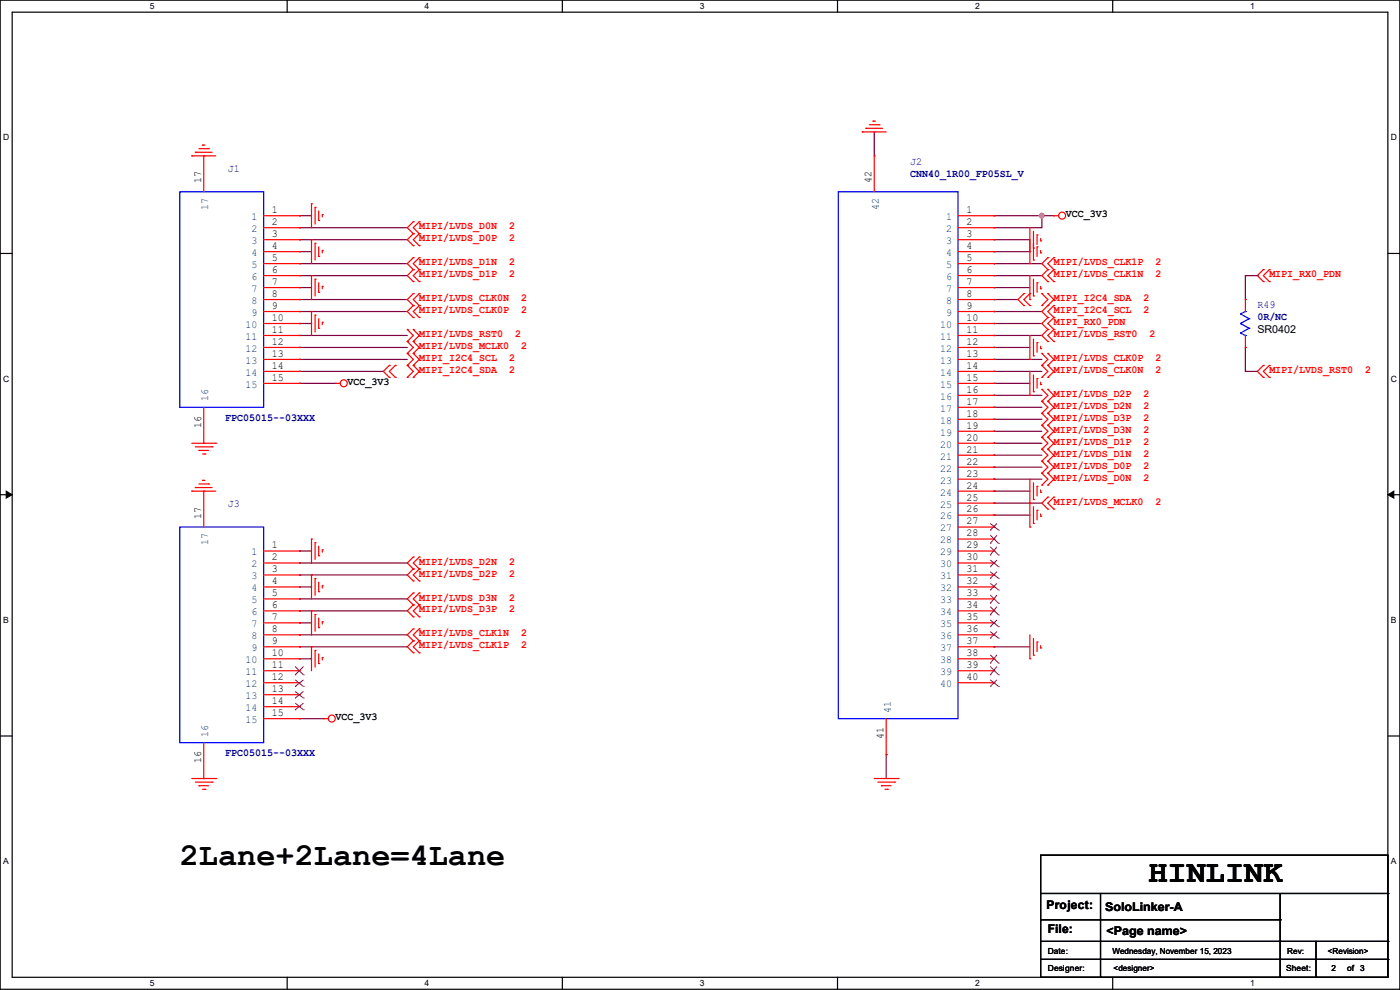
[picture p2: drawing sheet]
<svg xmlns="http://www.w3.org/2000/svg" width="297mm" height="210mm" viewBox="0 0 297 210" stroke-linecap="round" stroke-linejoin="round" font-family="sans-serif">
<path d="M0 0h297v209.8h-297zM2.6 2.6h291.8v204.7h-291.8z" fill="none" stroke="#000" stroke-width=".25"/>
<g fill="#fff">
<path d="M31.7 .3h1v2h-1z"/>
<path d="M31.7 207.6h1v2h-1z"/>
</g>
<path d="M60.9 0v2.6M60.9 207.3v2.5" fill="none" stroke="#000" stroke-width=".25"/>
<g fill="#fff">
<path d="M90.1 .3h1v2h-1z"/>
<path d="M90.1 207.6h1v2h-1z"/>
</g>
<path d="M119.3 0v2.6M119.3 207.3v2.5" fill="none" stroke="#000" stroke-width=".25"/>
<g fill="#fff">
<path d="M148.5 .3h.9v2h-.9z"/>
<path d="M148.5 207.6h.9v2h-.9z"/>
</g>
<path d="M177.7 0v2.6M177.7 207.3v2.5" fill="none" stroke="#000" stroke-width=".25"/>
<g fill="#fff">
<path d="M206.8 .3h1v2h-1z"/>
<path d="M206.8 207.6h1v2h-1z"/>
</g>
<path d="M236.1 0v2.6M236.1 207.3v2.5" fill="none" stroke="#000" stroke-width=".25"/>
<g fill="#fff">
<path d="M265.2 .3h1v2h-1z"/>
<path d="M265.2 207.6h1v2h-1z"/>
<path d="M.7 28.2h1.2v1.9h-1.2z"/>
<path d="M295.1 28.2h1.2v1.9h-1.2z"/>
<path d="M.7 79.3h1.2v2h-1.2z"/>
<path d="M295.1 79.3h1.2v2h-1.2z"/>
</g>
<path d="M0 53.8h2.6M294.4 53.8h2.6" fill="none" stroke="#000" stroke-width=".25"/>
<g fill="#fff">
<path d="M.7 130.5h1.2v2h-1.2z"/>
<path d="M295.1 130.5h1.1v2h-1.1z"/>
</g>
<path d="M0 104.9h2.6M294.4 104.9h2.6" fill="none" stroke="#000" stroke-width=".25"/>
<path d="M1.3 104.2l1.3 .7-1.3 .8zM294.4 104.9l1.3-.7v1.5z" fill="#000" stroke="#000" stroke-width=".21"/>
<g fill="#fff">
<path d="M.7 181.7h1.2v2h-1.2z"/>
<path d="M295.1 181.7h1.1v2h-1.1z"/>
</g>
<g fill="none" stroke="#000" stroke-width=".25">
<path d="M0 156.1h2.6M294.4 156.1h2.6M220.8 181.4h73.6v25.9h-73.6zM220.8 189.5h73.6M220.8 195.1h50.8M220.8 199.7h73.6M233.5 189.5v17.8M271.6 195.1h.1M271.6 199.7h.1M271.6 189.5v17.8M279.2 199.7v7.6M294.4 189.5h.1"/>
<path d="M294.4 199.7h.1M220.8 203.5h73.6M233.5 207.3h.1M271.6 207.3h.1M279.2 207.3h.1M294.4 203.5h.1"/>
</g>
<g fill="none" stroke="#800040" stroke-width=".25">
<path d="M185.5 28h.1M185.5 28v5.1M63.5 45.8h.1M63.5 55.9h.1M63.5 58.5h.1M63.5 48.3h.1M63.5 50.8h.1M63.5 53.4h.1M63.5 45.8h2.6M63.5 55.9h22.9M63.5 58.5h22.9M63.5 48.3h22.9"/>
<path d="M63.5 50.8h22.9M63.5 53.4h2.6M210.9 45.8h.1M210.9 48.3h.1M210.9 55.9h.1M210.9 58.5h.1M210.9 50.8h.1M210.9 53.4h.1M210.9 45.8h12.7M210.9 55.9h10.1M210.9 58.5h10.1M210.9 50.8h7.6"/>
<path d="M210.9 53.4h7.6M221 45.8h.1M221 45.8v2.5h-10.1M264.2 58.5h.1M264.2 58.5h2.5M264.2 58.5v5M266.7 58.5h.1M63.5 61h.1M63.5 63.5h.1M63.5 66.1h.1M63.5 68.6h.1M63.5 76.2h.1"/>
<path d="M63.5 78.8h.1M63.5 71.2h.1M63.5 73.7h.1M63.5 61h2.6M63.5 63.5h22.9M63.5 66.1h22.9M63.5 68.6h2.6M63.5 76.2h22.9M63.5 78.8h17.8M63.5 71.2h22.9M63.5 73.7h22.9M210.9 78.8h.1"/>
<path d="M210.9 76.2h.1M210.9 68.6h.1M210.9 73.7h.1M210.9 63.5h.1M210.9 66.1h.1M210.9 71.2h.1M210.9 61h.1M210.9 61h7.6M210.9 63.5h5M210.9 66.1h10.1M210.9 68.6h10.1M210.9 76.2h10.1"/>
<path d="M210.9 78.8h10.1M210.9 71.2h10.1M210.9 73.7h7.6M264.2 78.8h.1M264.2 73.7h.1M264.2 78.8h2.5M264.2 73.7v5.1M63.5 81.3h.1M63.5 81.3h7.7M210.9 81.3h.1M210.9 86.4h.1M210.9 88.9h.1"/>
<path d="M210.9 94h.1M210.9 91.5h.1M210.9 83.9h.1M210.9 96.6h.1M210.9 99.1h.1M210.9 81.3h7.6M210.9 86.4h10.1M210.9 88.9h10.1M210.9 94h10.1M210.9 91.5h10.1M210.9 83.9h10.1M210.9 96.6h10.1"/>
<path d="M210.9 99.1h10.1M63.5 116.9h.1M63.5 119.4h.1M63.5 116.9h2.6M63.5 119.4h22.9M210.9 101.6h.1M210.9 106.7h.1M210.9 104.2h.1M210.9 109.3h.1M210.9 101.6h10.1M210.9 106.7h10.1M210.9 104.2h7.6"/>
<path d="M210.9 109.3h7.6M63.5 127h.1M63.5 129.6h.1M63.5 122h.1M63.5 124.5h.1M63.5 132.1h.1M63.5 134.7h.1M63.5 137.2h.1M63.5 139.7h.1M63.5 127h22.9M63.5 129.6h22.9M63.5 122h22.9"/>
<path d="M63.5 124.5h2.6M63.5 132.1h2.6M63.5 134.7h22.9M63.5 137.2h22.9M63.5 139.7h2.6M210.9 137.2h.1M210.9 137.2h7.6M63.5 152.4h.1M63.5 152.4h5.1M188 160.1h.1M188 160.1v5"/>
</g>
<circle cx="221" cy="45.7" r=".49" fill="#f0f" stroke="#f0f" stroke-width=".25"/>
<g fill="none" stroke="#f00" stroke-width=".25">
<path d="M40.7 33.1h.1M40.7 33.1h5.1M41.4 32.3h.1M41.4 32.3h3.6M42.2 31.5h2M43 30.8h.1M43 30.8h.5M43.2 33.1h.1M43.2 33.1v7.6M44.2 31.5h.1M182.9 28h.1M182.9 28h5.1"/>
<path d="M183.7 27.2h.1M183.7 27.2h3.5M184.4 26.5h2.1M185.2 25.7h.1M185.2 25.7h.5M185.5 33.1h.1M185.5 33.1v7.6M186.5 26.5h.1M55.9 45.8h7.6M55.9 48.3h7.6M55.9 50.8h7.6M55.9 53.4h7.6"/>
<path d="M55.9 55.9h7.6M55.9 58.5h7.6M63.5 45.8h.1M63.5 48.3h.1M63.5 50.8h.1M63.5 53.4h.1M63.5 55.9h.1M63.5 58.5h.1M66.1 43.2h.1M66.1 50.8h.1M66.1 58.5h.1M66.1 43.2v5.1"/>
<path d="M66.1 50.8v5.1M66.1 58.5v5M66.8 44h.1M66.8 51.6h.1M66.8 59.2h.1M66.8 44v3.5M66.8 51.6v3.6M66.8 59.2v3.6M67.6 46.8h.1M67.6 54.4h.1M67.6 44.7v2.1M67.6 52.4v2"/>
<path d="M67.6 60v2M68.4 45.5h.1M68.4 53.1h.1M68.4 45.5v.5M68.4 53.1v.5M87.7 54.7h.1M87.7 57.2h.1M87.7 59.7h.1M87.7 47h.1M87.7 49.6h.1M87.7 52.1h.1M87.7 54.7l-1.3 1.2 1.3 1.3"/>
<path d="M87.7 57.2l-1.3 1.3 1.3 1.2M87.7 47l-1.3 1.3 1.3 1.3M87.7 49.6l-1.3 1.2 1.3 1.3M88.9 57.2h.1M88.9 54.7h.1M88.9 59.7h.1M88.9 49.6h.1M88.9 47h.1M88.9 52.1h.1M88.9 54.7l-1.2 1.2 1.2 1.3M88.9 57.2l-1.2 1.3 1.2 1.2M88.9 47l-1.2 1.3 1.2 1.3"/>
<path d="M88.9 49.6l-1.2 1.2 1.2 1.3M203.2 45.8h7.7M203.2 48.3h7.7M203.2 50.8h7.7M203.2 53.4h7.7M203.2 55.9h7.7M203.2 58.5h7.7M210.9 45.8h.1M210.9 48.3h.1M210.9 50.8h.1M210.9 53.4h.1M210.9 55.9h.1"/>
<path d="M210.9 58.5h.1M218.5 53.4h.1M218.5 55.9h.1M218.5 48.3v7.6M218.5 58.5v5M219.2 52.6h.1M219.2 55.2h.1M219.2 49.1v6.1M219.2 59.2v3.6M220 49.8h.1M220 52.4h.1M220 60h.1"/>
<path d="M220 49.8v2.1M220 52.4v2M220 60v2M220.8 51.1h.1M220.8 53.6h.1M220.8 50.6v.5M220.8 53.1v.5M222.3 54.7h.1M222.3 57.2h.1M222.3 59.7h.1M222.3 57.2l-1.3 1.3 1.3 1.2M222.3 54.7l-1.3 1.2 1.3 1.3"/>
<path d="M223.6 45.8h.1M223.6 57.2h.1M223.6 54.7h.1M223.6 59.7h.1M223.6 45.8h1M223.6 57.2l-1.3 1.3 1.3 1.2M223.6 54.7l-1.3 1.2 1.3 1.3M268 57.2h.1M268 59.7h.1M268 57.2l-1.3 1.3 1.3 1.2M269.3 59.7h.1M269.3 57.2h.1"/>
<path d="M269.3 57.2l-1.3 1.3 1.3 1.2M55.9 61h7.6M55.9 63.5h7.6M55.9 66.1h7.6M55.9 68.6h7.6M55.9 71.2h7.6M55.9 73.7h7.6M55.9 76.2h7.6M55.9 78.8h7.6M63.5 61h.1M63.5 63.5h.1M63.5 66.1h.1"/>
<path d="M63.5 68.6h.1M63.5 71.2h.1M63.5 73.7h.1M63.5 76.2h.1M63.5 78.8h.1M66.1 66.1h.1M66.1 66.1v5.1M66.8 66.8h.1M66.8 66.8v3.6M67.6 62h.1M67.6 69.6h.1M67.6 67.6v2"/>
<path d="M68.4 60.7h.1M68.4 68.4h.1M68.4 60.7v.6M68.4 68.4v.5M82.6 77.5h.1M82.6 77.5l-1.3 1.3 1.3 1.3M83.9 77.5h.1M83.9 77.5l-1.3 1.3 1.3 1.3M86.4 77.5h.1M86.4 75h.1M86.4 72.4h.1M86.4 69.9h.1"/>
<path d="M86.4 75l1.3 1.2-1.3 1.3M86.4 72.4l1.3 1.3-1.3 1.3M86.4 77.5l1.3 1.3-1.3 1.3M86.4 69.9l1.3 1.3-1.3 1.2M87.7 62.3h.1M87.7 64.8h.1M87.7 67.4h.1M87.7 77.5h.1M87.7 75h.1M87.7 72.4h.1M87.7 69.9h.1M87.7 62.3l-1.3 1.2 1.3 1.3"/>
<path d="M87.7 64.8l-1.3 1.3 1.3 1.3M87.7 75l1.2 1.2-1.2 1.3M87.7 69.9l1.2 1.3-1.2 1.2M87.7 77.5l1.2 1.3-1.2 1.3M87.7 72.4l1.2 1.3-1.2 1.3M88.9 64.8h.1M88.9 62.3h.1M88.9 67.4h.1M88.9 62.3l-1.2 1.2 1.2 1.3M88.9 64.8l-1.2 1.3 1.2 1.3M203.2 61h7.7M203.2 63.5h7.7"/>
<path d="M203.2 66.1h7.7M203.2 68.6h7.7M203.2 71.2h7.7M203.2 73.7h7.7M203.2 76.2h7.7M203.2 78.8h7.7M210.9 61h.1M210.9 63.5h.1M210.9 66.1h.1M210.9 68.6h.1M210.9 71.2h.1M210.9 73.7h.1"/>
<path d="M210.9 76.2h.1M210.9 78.8h.1M217.2 62.3h.1M217.2 64.8h.1M217.2 62.3l-1.3 1.2 1.3 1.3M218.5 76.2h.1M218.5 63.5h.1M218.5 64.8h.1M218.5 62.3h.1M218.5 71.2v5M218.5 78.8v5.1M218.5 62.3l-1.3 1.2 1.3 1.3"/>
<path d="M219.2 75.5h.1M219.2 62.8h.1M219.2 71.9v3.6M219.2 79.5v3.6M220 72.7h.1M220 72.7v2M220.8 74h.1M220.8 61.3h.1M220.8 60.7v.6M220.8 73.4v.6M221 77.5h.1M221 75h.1"/>
<path d="M221 64.8h.1M221 62.3h.1M221 75l1.3 1.2-1.3 1.3M221 77.5l1.3 1.3-1.3 1.3M221 62.3l1.3 1.2-1.3 1.3M222.3 77.5h.1M222.3 75h.1M222.3 64.8h.1M222.3 67.4h.1M222.3 62.3h.1M222.3 69.9h.1M222.3 72.4h.1"/>
<path d="M222.3 75l1.3 1.2-1.3 1.3M222.3 77.5l1.3 1.3-1.3 1.3M222.3 62.3l1.3 1.2-2.6 2.6 1.3 1.3M222.3 67.4l-1.3 1.2 1.3 1.3M222.3 69.9l-1.3 1.3 1.3 1.2M223.6 67.4h.1M223.6 64.8h.1M223.6 69.9h.1M223.6 72.4h.1M223.6 64.8l-1.3 1.3 1.3 1.3M223.6 67.4l-1.3 1.2 1.3 1.3M223.6 69.9l-1.3 1.3 1.3 1.2"/>
<path d="M264.2 73.7h.1M264.2 63.5h.1M264.2 63.5v2.6M264.2 71.2v2.5M268 77.5h.1M268 77.5l-1.3 1.3 1.3 1.3M269.3 77.5h.1M269.3 77.5l-1.3 1.3 1.3 1.3M40.7 94h5.1M41.4 94.8h3.6M42.2 95.5h.1M42.2 95.5h2"/>
<path d="M43 96.3h.5M43.2 94h.1M43.2 86.4v7.6M43.5 96.3h.1M45 94.8h.1M45.8 94h.1M55.9 81.3h7.6M63.5 81.3h.1M71.2 81.3h.1M71.2 81.3h1M82.6 80.1h.1M83.9 80.1h.1"/>
<path d="M86.4 80.1h.1M87.7 80.1h.1M203.2 94h7.7M203.2 81.3h7.7M203.2 83.9h7.7M203.2 86.4h7.7M203.2 88.9h7.7M203.2 91.5h7.7M203.2 96.6h7.7M203.2 99.1h7.7M210.9 81.3h.1M210.9 83.9h.1"/>
<path d="M210.9 86.4h.1M210.9 88.9h.1M210.9 91.5h.1M210.9 94h.1M210.9 96.6h.1M210.9 99.1h.1M218.5 83.9h.1M219.2 83.1h.1M220 80.3h.1M220 80.3v2M220.8 81.6h.1M220.8 81.1v.5"/>
<path d="M221 80.1h.1M221 85.1h.1M221 82.6h.1M221 87.7h.1M221 90.2h.1M221 92.8h.1M221 95.3h.1M221 97.8h.1M221 82.6l1.3 1.3-1.3 1.2M221 85.1l1.3 1.3-1.3 1.3M221 87.7l1.3 1.2-1.3 1.3M221 90.2l1.3 1.3-1.3 1.3"/>
<path d="M221 92.8l1.3 1.2-1.3 1.3M221 95.3l1.3 1.3-1.3 1.2M221 97.8l1.3 1.3-1.3 1.3M222.3 80.1h.1M222.3 85.1h.1M222.3 82.6h.1M222.3 87.7h.1M222.3 90.2h.1M222.3 92.8h.1M222.3 95.3h.1M222.3 97.8h.1M222.3 82.6l1.3 1.3-1.3 1.2"/>
<path d="M222.3 85.1l1.3 1.3-1.3 1.3M222.3 87.7l1.3 1.2-1.3 1.3M222.3 90.2l1.3 1.3-1.3 1.3M222.3 92.8l1.3 1.2-1.3 1.3M222.3 95.3l1.3 1.3-1.3 1.2M222.3 97.8l1.3 1.3-1.3 1.3M268 80.1h.1M269.3 80.1h.1M40.7 104.2h.1M40.7 104.2h5.1M41.4 103.4h.1M41.4 103.4h3.6"/>
<path d="M42.2 102.7h2M43 101.9h.1M43 101.9h.5M43.2 104.2h.1M43.2 104.2v7.6M44.2 102.7h.1M55.9 116.9h7.6M55.9 119.4h7.6M63.5 116.9h.1M63.5 119.4h.1M66.1 114.3h.1M66.1 114.3v5.1"/>
<path d="M66.8 115.1h.1M66.8 115.1v3.6M67.6 117.9h.1M67.6 115.9v2M68.4 116.6h.1M68.4 116.6v.5M87.7 118.2h.1M87.7 118.2l-1.3 1.2 1.3 1.3M88.9 118.2h.1M88.9 118.2l-1.2 1.2 1.2 1.3M203.2 104.2h7.7M203.2 101.6h7.7"/>
<path d="M203.2 106.7h7.7M203.2 109.3h7.7M203.2 111.8h7.7M203.2 114.3h7.7M203.2 116.9h7.7M203.2 119.4h7.7M210.9 101.6h.1M210.9 104.2h.1M210.9 106.7h.1M210.9 109.3h.1M210.9 111.8h.1M210.9 114.3h.1"/>
<path d="M210.9 116.9h.1M210.9 119.4h.1M218.5 106.7h.1M218.5 111.8h.1M218.5 101.6v10.2M219.2 106h.1M219.2 111h.1M219.2 102.4v3.6M219.2 107.5v3.5M220 103.2h.1M220 108.2h.1M220 103.2v2"/>
<path d="M220 108.2v2.1M220.8 104.4h.1M220.8 109.5h.1M220.8 103.9v.5M220.8 109v.5M221 100.4h.1M221 102.9h.1M221 100.4l1.3 1.2-1.3 1.3M222.3 105.5h.1M222.3 108h.1M222.3 100.4h.1M222.3 102.9h.1"/>
<path d="M222.3 105.5l-1.3 1.2 1.3 1.3M222.3 100.4l1.3 1.2-1.3 1.3M223.6 108h.1M223.6 105.5h.1M223.6 105.5l-1.3 1.2 1.3 1.3M55.9 122h7.6M55.9 124.5h7.6M55.9 127h7.6M55.9 129.6h7.6M55.9 132.1h7.6M55.9 134.7h7.6M55.9 137.2h7.6"/>
<path d="M55.9 139.7h7.6M63.5 122h.1M63.5 124.5h.1M63.5 127h.1M63.5 129.6h.1M63.5 132.1h.1M63.5 134.7h.1M63.5 137.2h.1M63.5 139.7h.1M66.1 122h.1M66.1 129.6h.1M66.1 137.2h.1"/>
<path d="M66.1 122v5M66.1 129.6v5.1M66.1 137.2v5.1M66.8 122.7h.1M66.8 130.3h.1M66.8 138h.1M66.8 122.7v3.6M66.8 130.3v3.6M66.8 138v3.5M67.6 125.5h.1M67.6 133.1h.1M67.6 123.5v2"/>
<path d="M67.6 131.1v2M67.6 138.7v2.1M68.4 124.2h.1M68.4 131.9h.1M68.4 139.5h.1M68.4 124.2v.6M68.4 131.9v.5M68.4 139.5v.5M87.7 120.7h.1M87.7 123.2h.1M87.7 133.4h.1M87.7 135.9h.1"/>
<path d="M87.7 138.5h.1M87.7 125.8h.1M87.7 128.3h.1M87.7 130.9h.1M87.7 120.7l-1.3 1.3 1.3 1.2M87.7 133.4l-1.3 1.3 1.3 1.2M87.7 135.9l-1.3 1.3 1.3 1.3M87.7 125.8l-1.3 1.2 1.3 1.3M87.7 128.3l-1.3 1.3 1.3 1.3M88.9 120.7h.1M88.9 123.2h.1M88.9 135.9h.1"/>
<path d="M88.9 133.4h.1M88.9 138.5h.1M88.9 128.3h.1M88.9 125.8h.1M88.9 130.9h.1M88.9 120.7l-1.2 1.3 1.2 1.2M88.9 133.4l-1.2 1.3 1.2 1.2M88.9 135.9l-1.2 1.3 1.2 1.3M88.9 125.8l-1.2 1.2 1.2 1.3M88.9 128.3l-1.2 1.3 1.2 1.3M203.2 122h7.7M203.2 124.5h7.7"/>
<path d="M203.2 127h7.7M203.2 129.6h7.7M203.2 132.1h7.7M203.2 134.7h7.7M203.2 137.2h7.7M203.2 139.7h7.7M210.9 122h.1M210.9 124.5h.1M210.9 127h.1M210.9 129.6h.1M210.9 132.1h.1M210.9 134.7h.1"/>
<path d="M210.9 137.2h.1M210.9 139.7h.1M218.5 139.7h.1M218.5 134.7v5M219.2 139h.1M219.2 135.4v3.6M220 136.2h.1M220 136.2v2M220.8 137.5h.1M220.8 136.9v.6M43.2 157.5v7.6M55.9 152.4h7.6"/>
<path d="M55.9 142.3h7.6M55.9 144.8h7.6M55.9 147.4h7.6M55.9 149.9h7.6M63.5 142.3h.1M63.5 144.8h.1M63.5 147.4h.1M63.5 149.9h.1M63.5 152.4h.1M67.6 140.8h.1M68.6 152.4h.1M68.6 152.4h1"/>
<path d="M188 152.4v7.7M203.2 142.3h7.7M203.2 144.8h7.7M210.9 142.3h.1M210.9 144.8h.1M40.7 165.1h5.1M41.4 165.9h3.6M42.2 166.7h.1M42.2 166.7h2M43 167.4h.5M43.2 165.1h.1M43.5 167.4h.1"/>
<path d="M45 165.9h.1M45.8 165.1h.1M185.5 165.1h5M186.2 165.9h3.6M187 166.7h.1M187 166.7h2M187.7 167.4h.6M188 160.1h.1M188.3 167.4h.1M189.8 165.9h.1M190.5 165.1h.1"/>
<circle cx="225.3" cy="45.7" r=".74"/>
<circle cx="72.9" cy="81.3" r=".74"/>
<circle cx="70.4" cy="152.4" r=".74"/>
</g>
<g fill="none" stroke="#00f" stroke-width=".25">
<path d="M38.1 40.7h17.8v45.7h-17.8zM177.8 40.7h25.4v111.7h-25.4zM263.2 70.7h.1M263.2 68.6h.1M263.2 66.6h.1M263.2 70.7l1 .5M263.2 68.6l1.8 1M263.2 66.6l1.8 1M264.2 71.2h.1M264.2 66.1h.1M264.2 66.1l-1 .5M265 69.6h.1"/>
<path d="M265 67.6h.1M265 69.6l-1.8 1.1M265 67.6l-1.8 1M38.1 111.8h17.8v45.7h-17.8z"/>
</g>
<g fill="none" stroke="#804000" stroke-width=".21">
<path d="M210.1 112.5h.1M210.1 115.3h.1M210.1 117.7h.1M210.1 111l1.7 1.5M210.1 113.5l1.7 1.8M210.1 116l1.7 1.7M210.1 118.8l1.7 1.4M211.5 111l-1.4 1.5M211.5 113.5l-1.4 1.8M211.5 116l-1.4 1.7M211.5 118.8l-1.4 1.4M211.8 112.5h.1"/>
<path d="M211.8 115.3h.1M211.8 117.7h.1M210.1 120.2h.1M210.1 122.7h.1M210.1 125.2h.1M210.1 128h.1M210.1 130.4h.1M210.1 132.9h.1M210.1 135.4h.1M210.1 121.3l1.7 1.4M210.1 123.7l1.7 1.5M210.1 126.2l1.7 1.8"/>
<path d="M210.1 128.7l1.7 1.7M210.1 131.5l1.7 1.4M210.1 134l1.7 1.4M210.1 138.9l1.7 1.8M211.5 121.3l-1.4 1.4M211.5 123.7l-1.4 1.5M211.5 126.2l-1.4 1.8M211.5 128.7l-1.4 1.7M211.5 131.5l-1.4 1.4M211.5 134l-1.4 1.4M211.5 138.9l-1.4 1.8M211.8 120.2h.1"/>
<path d="M211.8 122.7h.1M211.8 125.2h.1M211.8 128h.1M211.8 130.4h.1M211.8 132.9h.1M211.8 135.4h.1M62.6 143.1h.1M62.6 145.6h.1M62.6 148.1h.1M62.6 150.6h.1M62.6 141.4l1.8 1.7M62.6 144.2l1.8 1.4"/>
<path d="M62.6 146.7l1.8 1.4M62.6 149.1l1.8 1.5M64.4 143.1h.1M64.4 145.6h.1M64.4 148.1h.1M64.4 150.6h.1M64.4 141.4l-1.8 1.7M64.4 144.2l-1.8 1.4M64.4 146.7l-1.8 1.4M64.4 149.1l-1.8 1.5M210.1 140.7h.1M210.1 143.1h.1"/>
<path d="M210.1 145.6h.1M210.1 141.4l1.7 1.7M210.1 144.2l1.7 1.4M211.5 141.4l-1.4 1.7M211.5 144.2l-1.4 1.4M211.8 140.7h.1M211.8 143.1h.1M211.8 145.6h.1"/>
</g>
<g font-size="6.8">
<text x="38.1" y="183.5">2Lane+2Lane=4Lane</text>
<text x="243.6" y="187">HINLINK</text>
</g>
<g font-size="2.5">
<text x="222" y="192.9">Project:</text>
<text x="222.3" y="198">File:</text>
<text x="234.5" y="193.2">SoloLinker-A</text>
<text x="234.7" y="198.2">&lt;Page name&gt;</text>
</g>
<g font-size="2.3" fill="#000080">
<text x="193.1" y="34.9">J2</text>
<text x="48.3" y="36.4">J1</text>
<text x="193.1" y="37.5">CNN40_1R00_FP05SL_V</text>
<text x="266.7" y="65.4">R49</text>
<text x="266.7" y="67.9">0R/NC</text>
<text x="47.8" y="89.3">FPC05015--03XXX</text>
<text x="48.3" y="107.6">J3</text>
<text x="47.8" y="160.4">FPC05015--03XXX</text>
</g>
<g font-size="2.3">
<text x="42.7" y="38.9" transform="rotate(-90 42.7 38.9)">17</text>
<text x="184.9" y="38.9" transform="rotate(-90 184.9 38.9)">42</text>
<text x="57.7" y="45.2">1</text>
<text x="57.7" y="47.8">2</text>
<text x="205" y="45.2">1</text>
<text x="205" y="47.8">2</text>
<text x="226.1" y="46.1">VCC_3V3</text>
<text x="57.7" y="50.3">3</text>
<text x="57.7" y="52.8">4</text>
<text x="205" y="50.3">3</text>
<text x="205" y="52.8">4</text>
<text x="57.7" y="55.4">5</text>
<text x="57.7" y="57.9">6</text>
<text x="205" y="55.4">5</text>
<text x="205" y="57.9">6</text>
<text x="57.7" y="60.5">7</text>
<text x="57.7" y="63">8</text>
<text x="57.7" y="65.5">9</text>
<text x="205" y="60.5">7</text>
<text x="205" y="63">8</text>
<text x="205" y="65.5">9</text>
<text x="57.7" y="68.1">10</text>
<text x="57.7" y="70.6">11</text>
<text x="205" y="68.1">10</text>
<text x="205" y="70.6">11</text>
<text x="266.7" y="70.7">SR0402</text>
<text x="57.7" y="73.2">12</text>
<text x="57.7" y="75.7">13</text>
<text x="205" y="73.2">12</text>
<text x="205" y="75.7">13</text>
<text x="57.7" y="78.2">14</text>
<text x="57.7" y="80.8">15</text>
<text x="73.7" y="81.7">VCC_3V3</text>
<text x="205" y="78.2">14</text>
<text x="205" y="80.8">15</text>
<text x="205" y="83.3">16</text>
<text x="205" y="85.9">17</text>
<text x="205" y="88.4">18</text>
<text x="42.7" y="90.7" transform="rotate(-90 42.7 90.7)">16</text>
<text x="205" y="90.9">19</text>
<text x="205" y="93.5">20</text>
<text x="205" y="96">21</text>
<text x="205" y="98.6">22</text>
<text x="205" y="101.1">23</text>
<text x="205" y="103.6">24</text>
<text x="205" y="106.2">25</text>
<text x="42.7" y="110" transform="rotate(-90 42.7 110)">17</text>
<text x="205" y="108.7">26</text>
<text x="205" y="111.3">27</text>
<text x="205" y="113.8">28</text>
<text x="57.7" y="116.3">1</text>
<text x="57.7" y="118.9">2</text>
<text x="205" y="116.3">29</text>
<text x="205" y="118.9">30</text>
<text x="57.7" y="121.4">3</text>
<text x="57.7" y="124">4</text>
<text x="205" y="121.4">31</text>
<text x="205" y="124">32</text>
<text x="57.7" y="126.5">5</text>
<text x="57.7" y="129">6</text>
<text x="57.7" y="131.6">7</text>
<text x="205" y="126.5">33</text>
<text x="205" y="129">34</text>
<text x="205" y="131.6">35</text>
<text x="57.7" y="134.1">8</text>
<text x="57.7" y="136.7">9</text>
<text x="205" y="134.1">36</text>
<text x="205" y="136.7">37</text>
<text x="57.7" y="139.2">10</text>
<text x="57.7" y="141.7">11</text>
<text x="205" y="139.2">38</text>
<text x="205" y="141.7">39</text>
<text x="57.7" y="144.3">12</text>
<text x="57.7" y="146.8">13</text>
<text x="57.7" y="149.4">14</text>
<text x="205" y="144.3">40</text>
<text x="57.7" y="151.9">15</text>
<text x="71.2" y="152.8">VCC_3V3</text>
<text x="42.7" y="161.8" transform="rotate(-90 42.7 161.8)">16</text>
<text x="187.5" y="156.8" transform="rotate(-90 187.5 156.8)">41</text>
</g>
<g font-size="2.3" fill="#004080">
<text x="44.2" y="44.5" transform="rotate(-90 44.2 44.5)">17</text>
<text x="53.4" y="46.7">1</text>
<text x="186.4" y="44.5" transform="rotate(-90 186.4 44.5)">42</text>
<text x="200.7" y="46.7">1</text>
<text x="53.4" y="49.2">2</text>
<text x="53.4" y="51.8">3</text>
<text x="200.7" y="49.2">2</text>
<text x="200.7" y="51.8">3</text>
<text x="53.4" y="54.3">4</text>
<text x="53.4" y="56.9">5</text>
<text x="53.4" y="59.4">6</text>
<text x="200.7" y="54.3">4</text>
<text x="200.7" y="56.9">5</text>
<text x="200.7" y="59.4">6</text>
<text x="53.4" y="61.9">7</text>
<text x="53.4" y="64.5">8</text>
<text x="200.7" y="61.9">7</text>
<text x="200.7" y="64.5">8</text>
<text x="52.1" y="69.6">10</text>
<text x="53.4" y="67">9</text>
<text x="199.4" y="69.6">10</text>
<text x="200.7" y="67">9</text>
<text x="52.1" y="72.1">11</text>
<text x="52.1" y="74.6">12</text>
<text x="52.1" y="77.2">13</text>
<text x="199.4" y="72.1">11</text>
<text x="199.4" y="74.6">12</text>
<text x="199.4" y="77.2">13</text>
<text x="52.1" y="79.7">14</text>
<text x="52.1" y="82.3">15</text>
<text x="199.4" y="79.7">14</text>
<text x="199.4" y="82.3">15</text>
<text x="44.2" y="85.1" transform="rotate(-90 44.2 85.1)">16</text>
<text x="199.4" y="84.8">16</text>
<text x="199.4" y="87.3">17</text>
<text x="199.4" y="89.9">18</text>
<text x="199.4" y="92.4">19</text>
<text x="199.4" y="95">20</text>
<text x="199.4" y="97.5">21</text>
<text x="199.4" y="100">22</text>
<text x="199.4" y="102.6">23</text>
<text x="199.4" y="105.1">24</text>
<text x="199.4" y="107.7">25</text>
<text x="199.4" y="110.2">26</text>
<text x="199.4" y="112.7">27</text>
<text x="44.2" y="115.6" transform="rotate(-90 44.2 115.6)">17</text>
<text x="53.4" y="117.8">1</text>
<text x="199.4" y="115.3">28</text>
<text x="199.4" y="117.8">29</text>
<text x="53.4" y="120.4">2</text>
<text x="53.4" y="122.9">3</text>
<text x="53.4" y="125.4">4</text>
<text x="199.4" y="120.4">30</text>
<text x="199.4" y="122.9">31</text>
<text x="199.4" y="125.4">32</text>
<text x="53.4" y="128">5</text>
<text x="53.4" y="130.5">6</text>
<text x="199.4" y="128">33</text>
<text x="199.4" y="130.5">34</text>
<text x="53.4" y="133.1">7</text>
<text x="53.4" y="135.6">8</text>
<text x="199.4" y="133.1">35</text>
<text x="199.4" y="135.6">36</text>
<text x="52.1" y="140.7">10</text>
<text x="52.1" y="143.2">11</text>
<text x="53.4" y="138.1">9</text>
<text x="199.4" y="138.1">37</text>
<text x="199.4" y="140.7">38</text>
<text x="199.4" y="143.2">39</text>
<text x="52.1" y="145.8">12</text>
<text x="52.1" y="148.3">13</text>
<text x="199.4" y="145.8">40</text>
<text x="52.1" y="150.8">14</text>
<text x="52.1" y="153.4">15</text>
<text x="189" y="151.2" transform="rotate(-90 189 151.2)">41</text>
<text x="44.2" y="156.3" transform="rotate(-90 44.2 156.3)">16</text>
</g>
<g font-size="2.3" fill="#f00">
<text x="88.9" y="48.6">MIPI/LVDS_D0N</text>
<text x="88.9" y="51.2">MIPI/LVDS_D0P</text>
<text x="108" y="48.6">2</text>
<text x="108" y="51.2">2</text>
<text x="88.9" y="56.3">MIPI/LVDS_D1N</text>
<text x="88.9" y="58.8">MIPI/LVDS_D1P</text>
<text x="108" y="56.3">2</text>
<text x="108" y="58.8">2</text>
<text x="223.6" y="56.3">MIPI/LVDS_CLK1P</text>
<text x="223.6" y="58.8">MIPI/LVDS_CLK1N</text>
<text x="245.2" y="56.3">2</text>
<text x="245.2" y="58.8">2</text>
<text x="269.3" y="58.8">MIPI_RX0_PDN</text>
<text x="88.9" y="63.9">MIPI/LVDS_CLK0N</text>
<text x="110.5" y="63.9">2</text>
<text x="223.6" y="63.9">MIPI_I2C4_SDA</text>
<text x="242.6" y="63.9">2</text>
<text x="88.9" y="66.4">MIPI/LVDS_CLK0P</text>
<text x="88.9" y="71.5">MIPI/LVDS_RST0</text>
<text x="109.3" y="71.5">2</text>
<text x="110.5" y="66.4">2</text>
<text x="223.6" y="66.4">MIPI_I2C4_SCL</text>
<text x="223.6" y="69">MIPI_RX0_PDN</text>
<text x="223.6" y="71.5">MIPI/LVDS_RST0</text>
<text x="242.6" y="66.4">2</text>
<text x="243.9" y="71.5">2</text>
<text x="88.9" y="76.6">MIPI_I2C4_SCL</text>
<text x="88.9" y="74">MIPI/LVDS_MCLK0</text>
<text x="108" y="76.6">2</text>
<text x="110.5" y="74">2</text>
<text x="223.6" y="76.6">MIPI/LVDS_CLK0P</text>
<text x="245.2" y="76.6">2</text>
<text x="88.9" y="79.1">MIPI_I2C4_SDA</text>
<text x="108" y="79.1">2</text>
<text x="223.6" y="79.1">MIPI/LVDS_CLK0N</text>
<text x="245.2" y="79.1">2</text>
<text x="269.3" y="79.1">MIPI/LVDS_RST0</text>
<text x="289.6" y="79.1">2</text>
<text x="223.6" y="84.2">MIPI/LVDS_D2P</text>
<text x="223.6" y="86.7">MIPI/LVDS_D2N</text>
<text x="223.6" y="89.3">MIPI/LVDS_D3P</text>
<text x="242.6" y="84.2">2</text>
<text x="242.6" y="86.7">2</text>
<text x="242.6" y="89.3">2</text>
<text x="223.6" y="91.8">MIPI/LVDS_D3N</text>
<text x="223.6" y="94.4">MIPI/LVDS_D1P</text>
<text x="242.6" y="91.8">2</text>
<text x="242.6" y="94.4">2</text>
<text x="223.6" y="96.9">MIPI/LVDS_D1N</text>
<text x="223.6" y="99.4">MIPI/LVDS_D0P</text>
<text x="223.6" y="102">MIPI/LVDS_D0N</text>
<text x="242.6" y="96.9">2</text>
<text x="242.6" y="99.4">2</text>
<text x="242.6" y="102">2</text>
<text x="223.6" y="107.1">MIPI/LVDS_MCLK0</text>
<text x="245.2" y="107.1">2</text>
<text x="88.9" y="119.8">MIPI/LVDS_D2N</text>
<text x="108" y="119.8">2</text>
<text x="88.9" y="122.3">MIPI/LVDS_D2P</text>
<text x="108" y="122.3">2</text>
<text x="88.9" y="127.4">MIPI/LVDS_D3N</text>
<text x="88.9" y="129.9">MIPI/LVDS_D3P</text>
<text x="108" y="127.4">2</text>
<text x="108" y="129.9">2</text>
<text x="88.9" y="135">MIPI/LVDS_CLK1N</text>
<text x="88.9" y="137.5">MIPI/LVDS_CLK1P</text>
<text x="110.5" y="135">2</text>
<text x="110.5" y="137.5">2</text>
</g>
<g font-size="1.8">
<text x="31.8" y="1.9">5</text>
<text x="90.1" y="1.9">4</text>
<text x="148.5" y="1.9">3</text>
<text x="206.8" y="1.9">2</text>
<text x="265.2" y="1.9">1</text>
<text x=".7" y="29.8">D</text>
<text x="295.1" y="29.8">D</text>
<text x=".7" y="80.9">C</text>
<text x="295.1" y="80.9">C</text>
<text x=".7" y="132.1">B</text>
<text x="295.1" y="132.1">B</text>
<text x=".7" y="183.3">A</text>
<text x="295.1" y="183.3">A</text>
<text x="222.3" y="202.3">Date:</text>
<text x="236" y="202.3">Wednesday, November 15, 2023</text>
<text x="281.7" y="202.3">&lt;Revision&gt;</text>
<text x="31.8" y="209.2">5</text>
<text x="90.1" y="209.2">4</text>
<text x="148.5" y="209.2">3</text>
<text x="206.8" y="209.2">2</text>
<text x="222.3" y="205.9">Designer:</text>
<text x="236.2" y="205.9">&lt;designer&gt;</text>
<text x="265.2" y="209.2">1</text>
<text x="272.8" y="205.9">Sheet:</text>
<text x="282.5" y="205.9">2</text>
<text x="285.8" y="205.9">of 3</text>
</g>
<text font-size="1.7" x="273.1" y="202.3">Rev:</text>
</svg>
